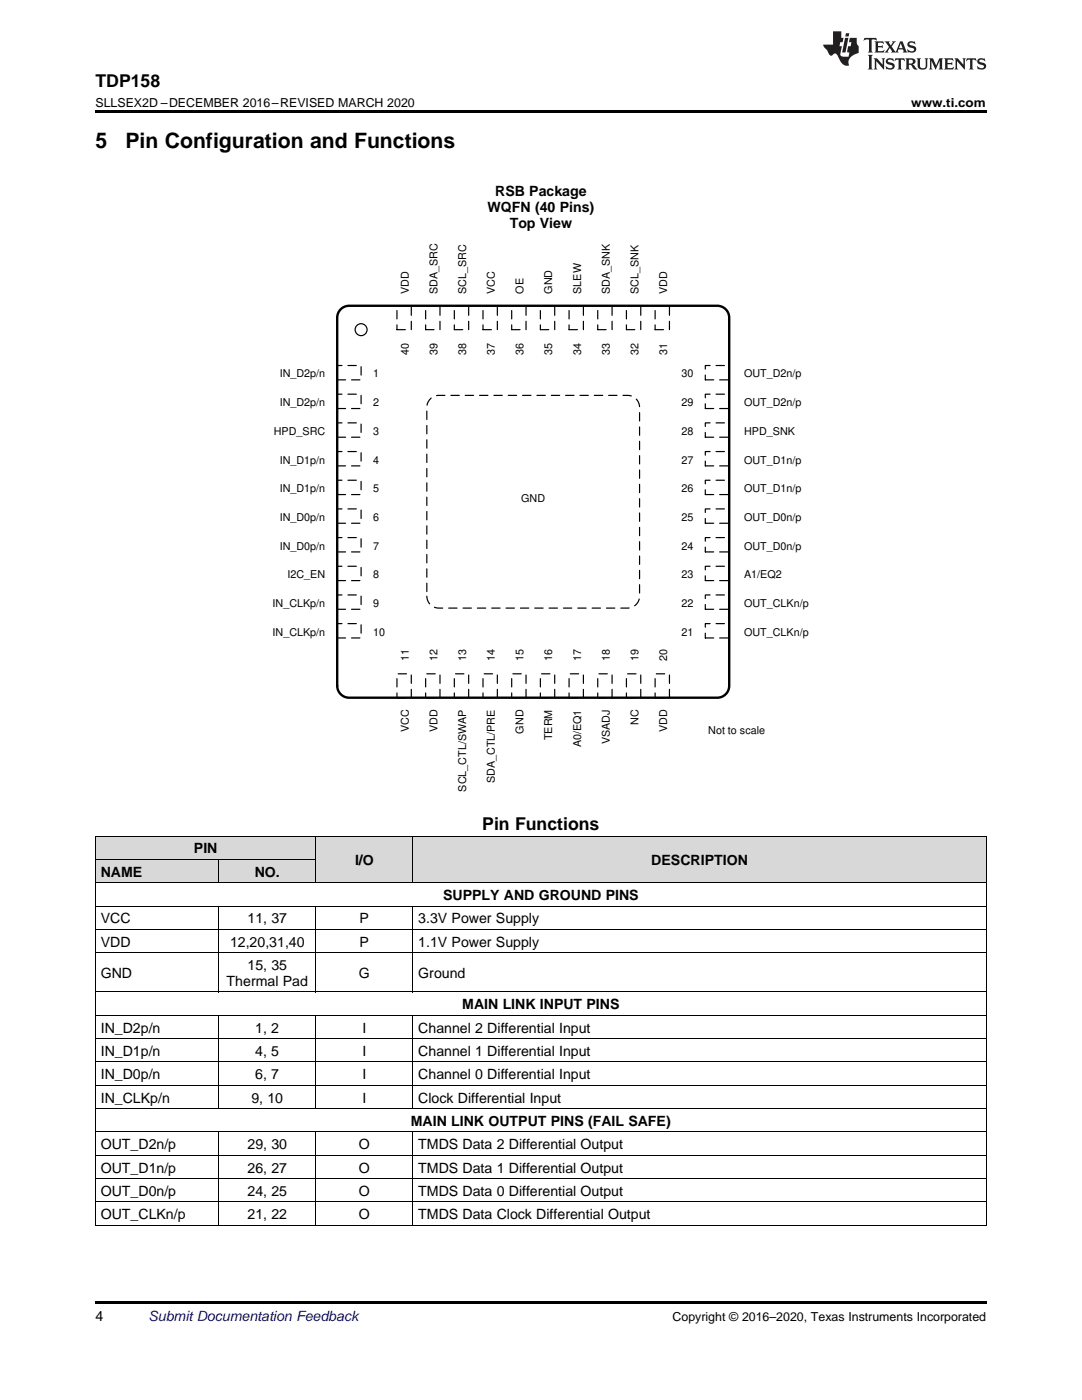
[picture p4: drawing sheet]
<svg xmlns="http://www.w3.org/2000/svg" width="216mm" height="279mm" viewBox="0 0 216 279" stroke-linecap="round" stroke-linejoin="round" font-family="sans-serif">
<g fill="#d8d8d8">
<path d="M63 166.9h19.4v9.3h-19.4z"/>
<path d="M82.4 166.9h114.4v9.3h-114.4z"/>
<path d="M19 171.6h24.7v4.6h-24.7z"/>
<path d="M43.7 171.6h19.3v4.6h-19.3z"/>
<path d="M19 166.9h24.7v4.7h-24.7z"/>
<path d="M43.7 166.9h19.3v4.7h-19.3z"/>
</g>
<path d="M19 259.7h177.8v.5h-177.8z" fill="#000"/>
<g fill="none" stroke="#000" stroke-width=".2">
<path d="M19 176.2h177.8M19 171.5h44M19 166.8h177.8M19.1 166.9v77.7M43.6 171.6v4.6M63 166.9v9.3M82.4 166.9v9.3M196.8 166.9v77.7M19 198h177.8M19 190.1h177.8M19 185.5h177.8M19 180.8h177.8"/>
<path d="M43.6 180.9v17.1M63 180.9v17.1M82.4 180.9v17.1M19 216.6h177.8M19 211.9h177.8M19 207.3h177.8M19 202.6h177.8M43.6 202.7v18.6M63 202.7v18.6M82.4 202.7v18.6M19 239.9h177.8M19 235.2h177.8"/>
<path d="M19 230.6h177.8M19 225.9h177.8M19 221.2h177.8M43.6 226v18.6M63 226v18.6M82.4 226v18.6M19 244.5h177.8"/>
</g>
<path d="M79.2 61h2.9v4.8h-2.9z" fill-rule="evenodd" fill="#fff"/>
<path d="M79.2 61h2.9v4.8h-2.9z" fill="none" stroke="#000" stroke-width=".24" stroke-dasharray="1.7 1.2"/>
<path d="M79.2 134.5h2.9v4.7h-2.9z" fill-rule="evenodd" fill="#fff"/>
<path d="M79.2 134.5h2.9v4.7h-2.9z" fill="none" stroke="#000" stroke-width=".24" stroke-dasharray="1.7 1.2"/>
<path d="M67.3 72.9h4.8v2.9h-4.8z" fill-rule="evenodd" fill="#fff"/>
<path d="M67.3 72.9h4.8v2.9h-4.8z" fill="none" stroke="#000" stroke-width=".24" stroke-dasharray="1.7 1.2"/>
<path d="M140.7 72.9h4.8v2.9h-4.8z" fill-rule="evenodd" fill="#fff"/>
<path d="M140.7 72.9h4.8v2.9h-4.8z" fill="none" stroke="#000" stroke-width=".24" stroke-dasharray="1.7 1.2"/>
<path d="M84.9 61h2.9v4.8h-2.9z" fill-rule="evenodd" fill="#fff"/>
<path d="M84.9 61h2.9v4.8h-2.9z" fill="none" stroke="#000" stroke-width=".24" stroke-dasharray="1.7 1.2"/>
<path d="M84.9 134.5h2.9v4.7h-2.9z" fill-rule="evenodd" fill="#fff"/>
<path d="M84.9 134.5h2.9v4.7h-2.9z" fill="none" stroke="#000" stroke-width=".24" stroke-dasharray="1.7 1.2"/>
<path d="M67.3 78.7h4.8v2.8h-4.8z" fill-rule="evenodd" fill="#fff"/>
<path d="M67.3 78.7h4.8v2.8h-4.8z" fill="none" stroke="#000" stroke-width=".24" stroke-dasharray="1.7 1.2"/>
<path d="M140.7 78.7h4.8v2.8h-4.8z" fill-rule="evenodd" fill="#fff"/>
<path d="M140.7 78.7h4.8v2.8h-4.8z" fill="none" stroke="#000" stroke-width=".24" stroke-dasharray="1.7 1.2"/>
<path d="M90.7 61h2.8v4.8h-2.8z" fill-rule="evenodd" fill="#fff"/>
<path d="M90.7 61h2.8v4.8h-2.8z" fill="none" stroke="#000" stroke-width=".24" stroke-dasharray="1.7 1.2"/>
<path d="M90.7 134.5h2.8v4.7h-2.8z" fill-rule="evenodd" fill="#fff"/>
<path d="M90.7 134.5h2.8v4.7h-2.8z" fill="none" stroke="#000" stroke-width=".24" stroke-dasharray="1.7 1.2"/>
<path d="M67.3 84.4h4.8v2.9h-4.8z" fill-rule="evenodd" fill="#fff"/>
<path d="M67.3 84.4h4.8v2.9h-4.8z" fill="none" stroke="#000" stroke-width=".24" stroke-dasharray="1.7 1.2"/>
<path d="M140.7 84.4h4.8v2.9h-4.8z" fill-rule="evenodd" fill="#fff"/>
<path d="M140.7 84.4h4.8v2.9h-4.8z" fill="none" stroke="#000" stroke-width=".24" stroke-dasharray="1.7 1.2"/>
<path d="M96.4 61h2.8v4.8h-2.8z" fill-rule="evenodd" fill="#fff"/>
<path d="M96.4 61h2.8v4.8h-2.8z" fill="none" stroke="#000" stroke-width=".24" stroke-dasharray="1.7 1.2"/>
<path d="M96.4 134.5h2.8v4.7h-2.8z" fill-rule="evenodd" fill="#fff"/>
<path d="M96.4 134.5h2.8v4.7h-2.8z" fill="none" stroke="#000" stroke-width=".24" stroke-dasharray="1.7 1.2"/>
<path d="M67.3 90.1h4.8v2.9h-4.8z" fill-rule="evenodd" fill="#fff"/>
<path d="M67.3 90.1h4.8v2.9h-4.8z" fill="none" stroke="#000" stroke-width=".24" stroke-dasharray="1.7 1.2"/>
<path d="M140.7 90.1h4.8v2.9h-4.8z" fill-rule="evenodd" fill="#fff"/>
<path d="M140.7 90.1h4.8v2.9h-4.8z" fill="none" stroke="#000" stroke-width=".24" stroke-dasharray="1.7 1.2"/>
<path d="M102.1 61h2.9v4.8h-2.9z" fill-rule="evenodd" fill="#fff"/>
<path d="M102.1 61h2.9v4.8h-2.9z" fill="none" stroke="#000" stroke-width=".24" stroke-dasharray="1.7 1.2"/>
<path d="M102.1 134.5h2.9v4.7h-2.9z" fill-rule="evenodd" fill="#fff"/>
<path d="M102.1 134.5h2.9v4.7h-2.9z" fill="none" stroke="#000" stroke-width=".24" stroke-dasharray="1.7 1.2"/>
<path d="M67.3 95.8h4.8v2.9h-4.8z" fill-rule="evenodd" fill="#fff"/>
<path d="M67.3 95.8h4.8v2.9h-4.8z" fill="none" stroke="#000" stroke-width=".24" stroke-dasharray="1.7 1.2"/>
<path d="M140.7 95.8h4.8v2.9h-4.8z" fill-rule="evenodd" fill="#fff"/>
<path d="M140.7 95.8h4.8v2.9h-4.8z" fill="none" stroke="#000" stroke-width=".24" stroke-dasharray="1.7 1.2"/>
<path d="M107.8 61h2.9v4.8h-2.9z" fill-rule="evenodd" fill="#fff"/>
<path d="M107.8 61h2.9v4.8h-2.9z" fill="none" stroke="#000" stroke-width=".24" stroke-dasharray="1.7 1.2"/>
<path d="M107.8 134.5h2.9v4.7h-2.9z" fill-rule="evenodd" fill="#fff"/>
<path d="M107.8 134.5h2.9v4.7h-2.9z" fill="none" stroke="#000" stroke-width=".24" stroke-dasharray="1.7 1.2"/>
<path d="M67.3 101.6h4.8v2.8h-4.8z" fill-rule="evenodd" fill="#fff"/>
<path d="M67.3 101.6h4.8v2.8h-4.8z" fill="none" stroke="#000" stroke-width=".24" stroke-dasharray="1.7 1.2"/>
<path d="M140.7 101.6h4.8v2.8h-4.8z" fill-rule="evenodd" fill="#fff"/>
<path d="M140.7 101.6h4.8v2.8h-4.8z" fill="none" stroke="#000" stroke-width=".24" stroke-dasharray="1.7 1.2"/>
<path d="M113.5 61h2.9v4.8h-2.9z" fill-rule="evenodd" fill="#fff"/>
<path d="M113.5 61h2.9v4.8h-2.9z" fill="none" stroke="#000" stroke-width=".24" stroke-dasharray="1.7 1.2"/>
<path d="M113.5 134.5h2.9v4.7h-2.9z" fill-rule="evenodd" fill="#fff"/>
<path d="M113.5 134.5h2.9v4.7h-2.9z" fill="none" stroke="#000" stroke-width=".24" stroke-dasharray="1.7 1.2"/>
<path d="M67.3 107.3h4.8v2.8h-4.8z" fill-rule="evenodd" fill="#fff"/>
<path d="M67.3 107.3h4.8v2.8h-4.8z" fill="none" stroke="#000" stroke-width=".24" stroke-dasharray="1.7 1.2"/>
<path d="M140.7 107.3h4.8v2.8h-4.8z" fill-rule="evenodd" fill="#fff"/>
<path d="M140.7 107.3h4.8v2.8h-4.8z" fill="none" stroke="#000" stroke-width=".24" stroke-dasharray="1.7 1.2"/>
<path d="M119.3 61h2.8v4.8h-2.8z" fill-rule="evenodd" fill="#fff"/>
<path d="M119.3 61h2.8v4.8h-2.8z" fill="none" stroke="#000" stroke-width=".24" stroke-dasharray="1.7 1.2"/>
<path d="M119.3 134.5h2.8v4.7h-2.8z" fill-rule="evenodd" fill="#fff"/>
<path d="M119.3 134.5h2.8v4.7h-2.8z" fill="none" stroke="#000" stroke-width=".24" stroke-dasharray="1.7 1.2"/>
<path d="M67.3 113h4.8v2.9h-4.8z" fill-rule="evenodd" fill="#fff"/>
<path d="M67.3 113h4.8v2.9h-4.8z" fill="none" stroke="#000" stroke-width=".24" stroke-dasharray="1.7 1.2"/>
<path d="M140.7 113h4.8v2.9h-4.8z" fill-rule="evenodd" fill="#fff"/>
<path d="M140.7 113h4.8v2.9h-4.8z" fill="none" stroke="#000" stroke-width=".24" stroke-dasharray="1.7 1.2"/>
<path d="M125 61h2.9v4.8h-2.9z" fill-rule="evenodd" fill="#fff"/>
<path d="M125 61h2.9v4.8h-2.9z" fill="none" stroke="#000" stroke-width=".24" stroke-dasharray="1.7 1.2"/>
<path d="M125 134.5h2.9v4.7h-2.9z" fill-rule="evenodd" fill="#fff"/>
<path d="M125 134.5h2.9v4.7h-2.9z" fill="none" stroke="#000" stroke-width=".24" stroke-dasharray="1.7 1.2"/>
<path d="M67.3 118.7h4.8v2.9h-4.8z" fill-rule="evenodd" fill="#fff"/>
<path d="M67.3 118.7h4.8v2.9h-4.8z" fill="none" stroke="#000" stroke-width=".24" stroke-dasharray="1.7 1.2"/>
<path d="M140.7 118.7h4.8v2.9h-4.8z" fill-rule="evenodd" fill="#fff"/>
<path d="M140.7 118.7h4.8v2.9h-4.8z" fill="none" stroke="#000" stroke-width=".24" stroke-dasharray="1.7 1.2"/>
<path d="M130.7 61h2.9v4.8h-2.9z" fill-rule="evenodd" fill="#fff"/>
<path d="M130.7 61h2.9v4.8h-2.9z" fill="none" stroke="#000" stroke-width=".24" stroke-dasharray="1.7 1.2"/>
<path d="M130.7 134.5h2.9v4.7h-2.9z" fill-rule="evenodd" fill="#fff"/>
<path d="M130.7 134.5h2.9v4.7h-2.9z" fill="none" stroke="#000" stroke-width=".24" stroke-dasharray="1.7 1.2"/>
<path d="M67.3 124.5h4.8v2.8h-4.8z" fill-rule="evenodd" fill="#fff"/>
<path d="M67.3 124.5h4.8v2.8h-4.8z" fill="none" stroke="#000" stroke-width=".24" stroke-dasharray="1.7 1.2"/>
<path d="M140.7 124.5h4.8v2.8h-4.8z" fill-rule="evenodd" fill="#fff"/>
<path d="M140.7 124.5h4.8v2.8h-4.8z" fill="none" stroke="#000" stroke-width=".24" stroke-dasharray="1.7 1.2"/>
<circle cx="72.1" cy="65.8" r="1.19" fill="none" stroke="#000" stroke-width=".24"/>
<path d="M68.2 61.5l.9-.4 .6-.1h73.4a2.39 2.39 0 0 1 2.4 2.4v73.5a2.39 2.39 0 0 1-2.4 2.3h-73.4a2.39 2.39 0 0 1-2.4-2.3v-73.5a2.38 2.38 0 0 1 .9-1.9z" fill="none" stroke="#000" stroke-width=".48"/>
<path d="M86.1 79.4l.9-.4 .6-.1h37.6a2.39 2.39 0 0 1 2.4 2.4v37.7a2.39 2.39 0 0 1-2.4 2.4h-37.6a2.39 2.39 0 0 1-2.4-2.4v-37.7a2.38 2.38 0 0 1 .9-1.9z" fill-rule="evenodd" fill="#fff"/>
<path d="M86.1 79.4l.9-.4 .6-.1h37.6a2.39 2.39 0 0 1 2.4 2.4v37.7a2.39 2.39 0 0 1-2.4 2.4h-37.6a2.39 2.39 0 0 1-2.4-2.4v-37.7a2.38 2.38 0 0 1 .9-1.9z" fill="none" stroke="#000" stroke-width=".24" stroke-dasharray="1.7 1.2"/>
<path d="M19 22h177.8v.5h-177.8z" fill="#000"/>
<g fill="#231f20">
<path d="M172.5 7.6l-.1 .5 .4-.2h.6v.1v2.1l-.2 .4h.9l-.2-.4v-2.1l.1-.1h.5l.5 .2-.2-.5zM174.5 8.3l.2 .3v1.5l-.2 .4h1.8l.2-.6a1.04 1.04 0 0 1-1.3 .2v-.7h.6l.3 .2v-.6l-.3 .2h-.6v-.6l.8-.1 .4 .3-.2-.5zM176.5 8.3l.9 1.1-.9 1.1h.8l-.2-.2 .4-.7 .5 .7-.2 .2h1.5l-.2-.2 .2-.4h.9l.1 .4-.2 .2h1l-.3-.3-.7-1.9h-.5l-.9 2-.8-1 .9-1h-.8l.1 .3-.4 .5-.3-.6 .1-.2zM179.7 8.6l.4 1h-.7zM181.3 8.4a.63 .63 0 0 0-.2 .7 .63 .63 0 0 0 .6 .4l.6 .2 .1 .2a.75 .75 0 0 1-.7 .4 .75 .75 0 0 1-.6-.5l.1 .7 .1-.1a1.11 1.11 0 0 0 1.5-.6 1.13 1.13 0 0 0-1.2-.8l-.1-.4a1.04 1.04 0 0 1 1.2 .2l-.2-.5-.2 .1-.4-.2zM173.2 10.9l.2 .4v2.2l-.2 .4h1l-.3-.4v-2.2l.3-.4zM174.3 11.6l.3 .4v1.5l-.3 .4h.8l-.2-.4v-1.3l1.5 1.7v-1.9l.2-.4h-.7l.2 .4v.9l-1.1-1.3zM177 11.8a.62 .62 0 0 0-.2 .7 .62 .62 0 0 0 .6 .4l.6 .1 .1 .3a.76 .76 0 0 1-.7 .3 .76 .76 0 0 1-.7-.4l.2 .7 .1-.1a1.11 1.11 0 0 0 1.5-.6 1.13 1.13 0 0 0-1.2-.8l-.1-.4a1.04 1.04 0 0 1 1.2 .2l-.2-.6-.2 .1-.5-.1zM178.7 11.6l-.2 .6a.61 .61 0 0 1 .8-.3v1.6l-.2 .4h.9l-.2-.4v-1.6a.63 .63 0 0 1 .7 .3l-.1-.6zM180.6 11.6l.3 .4v1.5l-.3 .4h1l-.2-.2-.1-.8 .6 .2a.76 .76 0 0 0 1.2 .7l-1-1a.58 .58 0 0 0 .6-.5 .58 .58 0 0 0-.5-.6zM181.4 11.9h.1a.45 .45 0 0 1 .5 .1 .45 .45 0 0 1 .1 .5l-.8 .2zM182.9 11.6l.2 .2a2.17 2.17 0 0 0 .3 1.9 .99 .99 0 0 0 1.6-.6v-1.1l.2-.4h-.7l.2 .2a1.92 1.92 0 0 1-.2 1.8 .6 .6 0 0 1-.9-.5v-1.1l.2-.4zM185.4 11.6l.2 .4v1.5l-.2 .4h.7l-.2-.4v-1.4l.8 1.8 .8-1.8v1.4l-.2 .4h.9l-.2-.4v-1.5l.2-.4h-.8l-.6 1.5-.6-1.5zM188.4 11.6l.2 .4v1.5l-.2 .4h1.8l.1-.6a1.04 1.04 0 0 1-1.2 .1v-.6h.5l.4 .2v-.6l-.4 .2h-.5v-.7h.8l.3 .3-.1-.6zM190.5 11.6l.2 .4v1.5l-.2 .4h.7l-.2-.4v-1.3l1.5 1.7v-1.9l.2-.4h-.7l.2 .4v.9l-1.1-1.3zM192.9 11.6l-.1 .6a.61 .61 0 0 1 .7-.3l.1 1.6-.3 .4h1l-.3-.4 .1-1.6a.63 .63 0 0 1 .7 .3l-.1-.6zM195.2 11.8a.62 .62 0 0 0-.2 .7 .62 .62 0 0 0 .6 .4l.6 .1 .1 .3a.76 .76 0 0 1-.7 .3 .76 .76 0 0 1-.6-.4l.1 .7 .1-.1a1.11 1.11 0 0 0 1.6-.6 1.13 1.13 0 0 0-1.3-.8l-.1-.4a1.04 1.04 0 0 1 1.2 .2l-.1-.6-.2 .1-.5-.1z"/>
<path d="M166.2 6.3v2.6h-1.9v.4l.8 .9a.91 .91 0 0 0 1 .8 .56 .56 0 0 1 .5-.3 .56 .56 0 0 1 .5 .3l.4 .8a1.53 1.53 0 0 0 1.9 1.2 1.54 1.54 0 0 1 1-2.1l.9-.3v-1.4a1.52 1.52 0 0 1-.4-1.6h-1.3l-.2 .8h.5l-.2 .8h-.5l-.1 1v.2l.4 .1-.2 .8a1.93 1.93 0 0 1-1.6-.3l.3-1.8h-.5l.2-.8h.4l.2-.8h-.4v-1.3zM168.6 7.6l-.6 2.9h.7l.6-2.9zM168.8 6.6l-.1 .7h.6l.2-.7z"/>
</g>
<g font-size="4.2">
<text x="19" y="29.6">5</text>
<text x="25" y="29.6">Pin Configuration and Functions</text>
</g>
<g font-size="3.5">
<text x="19" y="17.3">TDP158</text>
<text x="96.2" y="165.6">Pin Functions</text>
</g>
<g font-size="2.8">
<text x="98.8" y="39.2">RSB Package</text>
<text x="97.3" y="42.3">WQFN (40 Pins)</text>
<text x="101.7" y="45.5">Top View</text>
<text x="38.7" y="170.3">PIN</text>
<text x="70.8" y="172.6">I/O</text>
<text x="130" y="172.6">DESCRIPTION</text>
<text x="20.1" y="174.9">NAME</text>
<text x="50.8" y="174.9">NO.</text>
<text x="88.4" y="179.6">SUPPLY AND GROUND PINS</text>
<text x="20.1" y="184.3">VCC</text>
<text x="49.4" y="184.3">11, 37</text>
<text x="71.8" y="184.3">P</text>
<text x="83.5" y="184.3">3.3V Power Supply</text>
<text x="20.1" y="188.9">VDD</text>
<text x="45.9" y="188.9">12,20,31,40</text>
<text x="71.8" y="188.9">P</text>
<text x="83.5" y="188.9">1.1V Power Supply</text>
<text x="20.1" y="195.2">GND</text>
<text x="45.2" y="196.7">Thermal Pad</text>
<text x="49.4" y="193.6">15, 35</text>
<text x="71.6" y="195.2">G</text>
<text x="83.5" y="195.2">Ground</text>
<text x="92.3" y="201.4">MAIN LINK INPUT PINS</text>
<text x="20.1" y="206.1">IN_D2p/n</text>
<text x="50.9" y="206.1">1, 2</text>
<text x="72.3" y="206.1">I</text>
<text x="83.5" y="206.1">Channel 2 Differential Input</text>
<text x="20.1" y="210.7">IN_D1p/n</text>
<text x="20.1" y="215.4">IN_D0p/n</text>
<text x="50.9" y="210.7">4, 5</text>
<text x="50.9" y="215.4">6, 7</text>
<text x="72.3" y="210.7">I</text>
<text x="72.3" y="215.4">I</text>
<text x="83.5" y="210.7">Channel 1 Differential Input</text>
<text x="83.5" y="215.4">Channel 0 Differential Input</text>
<text x="20.1" y="220">IN_CLKp/n</text>
<text x="50.2" y="220">9, 10</text>
<text x="72.3" y="220">I</text>
<text x="83.5" y="220">Clock Differential Input</text>
<text x="82" y="224.7">MAIN LINK OUTPUT PINS (FAIL SAFE)</text>
<text x="20.1" y="229.3">OUT_D2n/p</text>
<text x="20.1" y="234">OUT_D1n/p</text>
<text x="49.4" y="229.3">29, 30</text>
<text x="49.4" y="234">26, 27</text>
<text x="71.6" y="229.3">O</text>
<text x="71.6" y="234">O</text>
<text x="83.5" y="229.3">TMDS Data 2 Differential Output</text>
<text x="83.5" y="234">TMDS Data 1 Differential Output</text>
<text x="20.1" y="238.7">OUT_D0n/p</text>
<text x="49.4" y="238.7">24, 25</text>
<text x="71.6" y="238.7">O</text>
<text x="83.5" y="238.7">TMDS Data 0 Differential Output</text>
<text x="20.1" y="243.3">OUT_CLKn/p</text>
<text x="49.4" y="243.3">21, 22</text>
<text x="71.6" y="243.3">O</text>
<text x="83.5" y="243.3">TMDS Data Clock Differential Output</text>
<text x="19" y="263.6">4</text>
</g>
<text font-size="2.8" fill="#0000c8" x="29.6" y="263.6">Submit Documentation Feedback</text>
<g font-size="2.5">
<text x="19" y="21.4">SLLSEX2D –DECEMBER 2016–REVISED MARCH 2020</text>
<text x="181.8" y="21.4">www.ti.com</text>
<text x="134.2" y="263.6">Copyright © 2016–2020, Texas Instruments Incorporated</text>
</g>
<g font-size="2.1">
<text x="81.6" y="58.6" transform="rotate(-90 81.6 58.6)">VDD</text>
<text x="87.3" y="58.6" transform="rotate(-90 87.3 58.6)">SDA_SRC</text>
<text x="93" y="58.6" transform="rotate(-90 93 58.6)">SCL_SRC</text>
<text x="98.8" y="58.6" transform="rotate(-90 98.8 58.6)">VCC</text>
<text x="104.5" y="58.6" transform="rotate(-90 104.5 58.6)">OE</text>
<text x="110.2" y="58.6" transform="rotate(-90 110.2 58.6)">GND</text>
<text x="115.9" y="58.6" transform="rotate(-90 115.9 58.6)">SLEW</text>
<text x="121.7" y="58.6" transform="rotate(-90 121.7 58.6)">SDA_SNK</text>
<text x="127.4" y="58.6" transform="rotate(-90 127.4 58.6)">SCL_SNK</text>
<text x="133.1" y="58.6" transform="rotate(-90 133.1 58.6)">VDD</text>
<text x="81.6" y="70.8" transform="rotate(-90 81.6 70.8)">40</text>
<text x="87.3" y="70.8" transform="rotate(-90 87.3 70.8)">39</text>
<text x="93" y="70.8" transform="rotate(-90 93 70.8)">38</text>
<text x="98.8" y="70.8" transform="rotate(-90 98.8 70.8)">37</text>
<text x="104.5" y="70.8" transform="rotate(-90 104.5 70.8)">36</text>
<text x="110.2" y="70.8" transform="rotate(-90 110.2 70.8)">35</text>
<text x="115.9" y="70.8" transform="rotate(-90 115.9 70.8)">34</text>
<text x="121.7" y="70.8" transform="rotate(-90 121.7 70.8)">33</text>
<text x="127.4" y="70.8" transform="rotate(-90 127.4 70.8)">32</text>
<text x="133.1" y="70.8" transform="rotate(-90 133.1 70.8)">31</text>
<text x="55.8" y="75.3">IN_D2p/n</text>
<text x="74.4" y="75.3">1</text>
<text x="136" y="75.3">30</text>
<text x="148.5" y="75.3">OUT_D2n/p</text>
<text x="55.8" y="81.1">IN_D2p/n</text>
<text x="74.4" y="81.1">2</text>
<text x="136" y="81.1">29</text>
<text x="148.5" y="81.1">OUT_D2n/p</text>
<text x="54.6" y="86.8">HPD_SRC</text>
<text x="74.4" y="86.8">3</text>
<text x="136" y="86.8">28</text>
<text x="148.5" y="86.8">HPD_SNK</text>
<text x="55.8" y="92.5">IN_D1p/n</text>
<text x="74.4" y="92.5">4</text>
<text x="136" y="92.5">27</text>
<text x="148.5" y="92.5">OUT_D1n/p</text>
<text x="55.8" y="98.2">IN_D1p/n</text>
<text x="74.4" y="98.2">5</text>
<text x="104" y="100.1">GND</text>
<text x="136" y="98.2">26</text>
<text x="148.5" y="98.2">OUT_D1n/p</text>
<text x="55.8" y="103.9">IN_D0p/n</text>
<text x="74.4" y="103.9">6</text>
<text x="136" y="103.9">25</text>
<text x="148.5" y="103.9">OUT_D0n/p</text>
<text x="55.8" y="109.7">IN_D0p/n</text>
<text x="74.4" y="109.7">7</text>
<text x="136" y="109.7">24</text>
<text x="148.5" y="109.7">OUT_D0n/p</text>
<text x="57.4" y="115.4">I2C_EN</text>
<text x="74.4" y="115.4">8</text>
<text x="136" y="115.4">23</text>
<text x="148.5" y="115.4">A1/EQ2</text>
<text x="54.4" y="121.1">IN_CLKp/n</text>
<text x="74.4" y="121.1">9</text>
<text x="136" y="121.1">22</text>
<text x="148.5" y="121.1">OUT_CLKn/p</text>
<text x="54.4" y="126.8">IN_CLKp/n</text>
<text x="74.4" y="126.8">10</text>
<text x="81.6" y="131.9" transform="rotate(-90 81.6 131.9)">11</text>
<text x="87.3" y="131.9" transform="rotate(-90 87.3 131.9)">12</text>
<text x="93" y="131.9" transform="rotate(-90 93 131.9)">13</text>
<text x="98.8" y="131.9" transform="rotate(-90 98.8 131.9)">14</text>
<text x="104.5" y="131.9" transform="rotate(-90 104.5 131.9)">15</text>
<text x="110.2" y="131.9" transform="rotate(-90 110.2 131.9)">16</text>
<text x="115.9" y="131.9" transform="rotate(-90 115.9 131.9)">17</text>
<text x="121.7" y="131.9" transform="rotate(-90 121.7 131.9)">18</text>
<text x="127.4" y="131.9" transform="rotate(-90 127.4 131.9)">19</text>
<text x="133.1" y="131.9" transform="rotate(-90 133.1 131.9)">20</text>
<text x="136" y="126.8">21</text>
<text x="148.5" y="126.8">OUT_CLKn/p</text>
<text x="81.6" y="146.2" transform="rotate(-90 81.6 146.2)">VCC</text>
<text x="87.3" y="146.2" transform="rotate(-90 87.3 146.2)">VDD</text>
<text x="104.5" y="146.4" transform="rotate(-90 104.5 146.4)">GND</text>
<text x="110.2" y="147.7" transform="rotate(-90 110.2 147.7)">TERM</text>
<text x="115.9" y="149.1" transform="rotate(-90 115.9 149.1)">A0/EQ1</text>
<text x="121.7" y="148.5" transform="rotate(-90 121.7 148.5)">VSADJ</text>
<text x="127.4" y="144.7" transform="rotate(-90 127.4 144.7)">NC</text>
<text x="133.1" y="146.2" transform="rotate(-90 133.1 146.2)">VDD</text>
<text x="141.3" y="146.4">Not to scale</text>
<text x="93" y="158" transform="rotate(-90 93 158)">SCL_CTL/SWAP</text>
<text x="98.8" y="156.3" transform="rotate(-90 98.8 156.3)">SDA_CTL/PRE</text>
</g>
</svg>
